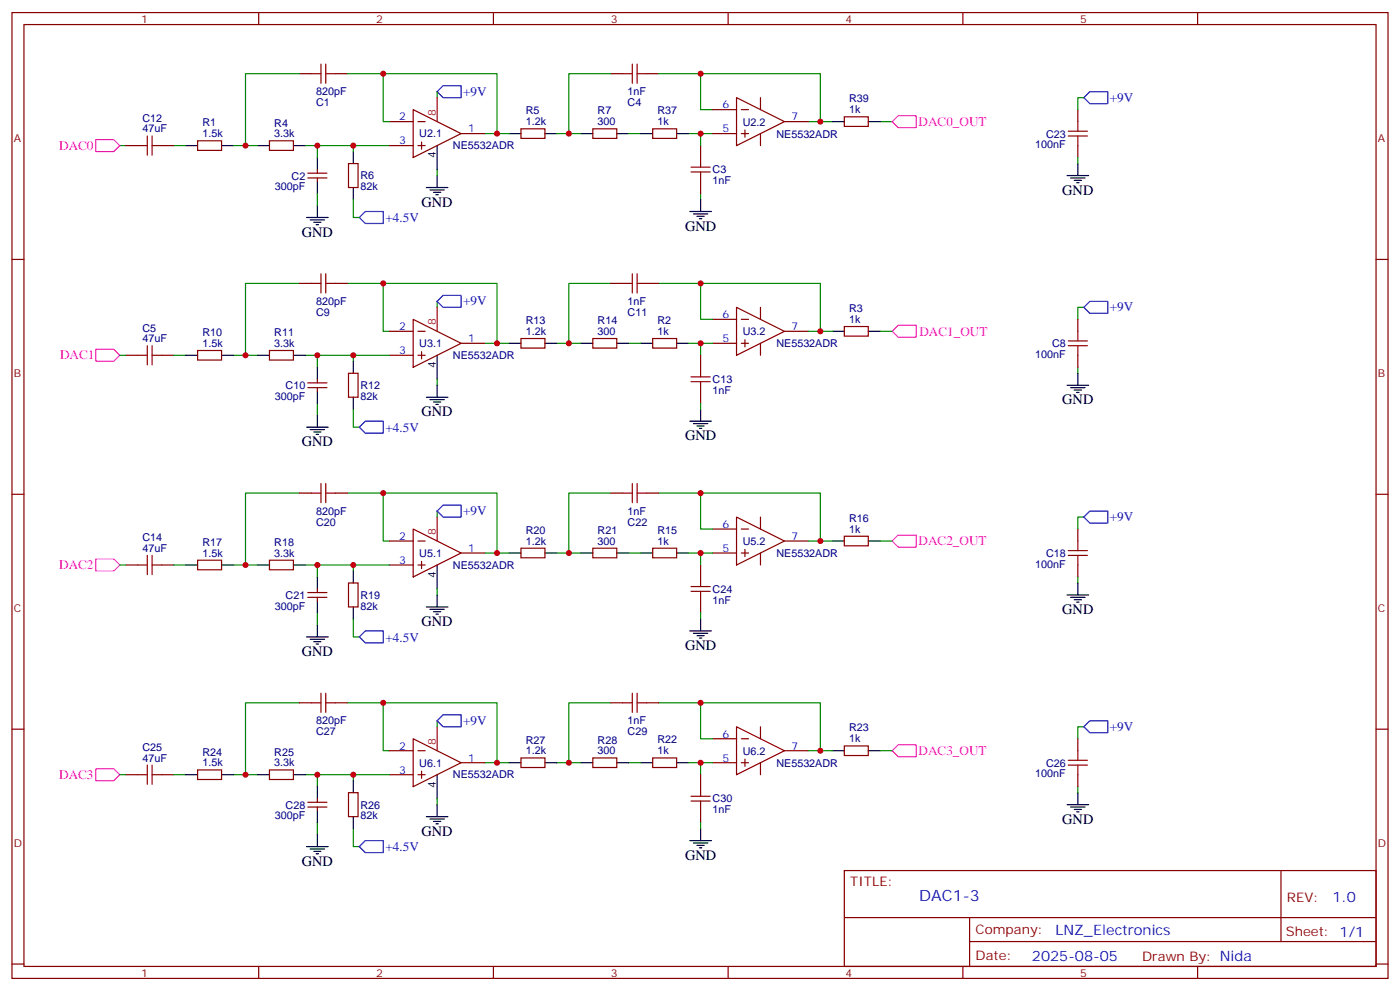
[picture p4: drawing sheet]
<svg xmlns="http://www.w3.org/2000/svg" width="412mm" height="292mm" viewBox="0 0 412 292" stroke-linecap="round" stroke-linejoin="round" font-family="sans-serif">
<g fill="none" stroke="#870000" stroke-width=".35">
<path d="M3.5 3.7h405.4v284.3h-405.4zM7.1 7.2h398.2v277.3h-398.2zM76.2 3.7v3.5M145.3 3.7v3.5M214.5 3.7v3.5M283.6 3.7v3.5M352.8 3.7v3.5M88.2 21.7h3.5M98.8 21.7h3.5M114.7 35.8h7M121.7 32.3l14.1 7-14.1 7.1zM123.1 35.8h2.1"/>
<path d="M135.8 39.3h7.1M153.5 37.9h7v2.8h-7zM174.6 37.9h7.1v2.8h-7.1zM179.9 21.7h3.5M190.5 21.7h3.5M192.3 37.9h7v2.8h-7zM209.9 32.3h7.1M209.9 39.3h7.1M217 28.8l14.1 7-14.1 7.1zM218.4 32.3h2.1M218.4 39.3h2.1M219.4 38.3v2.1"/>
<path d="M224 28.8v3.5M224 39.3v3.6M231.1 35.8h7M248.7 34.4h7.1v2.8h-7.1zM317.5 32.3v3.5M37 42.9h3.6M47.6 42.9h3.6M58.2 41.5h7.1v2.8h-7.1zM79.4 41.5h7v2.8h-7zM90.7 52.4h5.6M90.7 51h5.6M93.5 49.9v1.1"/>
<path d="M93.5 52.4v1M102.7 48.2h2.8v7h-2.8zM114.7 42.9h7M123.1 42.9h2.1M124.2 41.8v2.1M206.4 42.9v3.5M206.4 53.4v3.6M317.5 42.9v3.5M3.5 76.4h3.6M405.3 76.4h3.6M88.2 83.4h3.5M98.8 83.4h3.5"/>
<path d="M114.7 97.5h7M121.7 94l14.1 7.1-14.1 7zM123.1 97.5h2.1M153.5 99.7h7v2.8h-7zM174.6 99.7h7.1v2.8h-7.1zM179.9 83.4h3.5M190.5 83.4h3.5M192.3 99.7h7v2.8h-7zM209.9 94h7.1M217 90.5l14.1 7-14.1 7.1zM218.4 94h2.1M224 90.5v3.5"/>
<path d="M231.1 97.5h7M248.7 96.1h7.1v2.9h-7.1zM317.5 94v3.5M37 104.6h3.6M47.6 104.6h3.6M58.2 103.2h7.1v2.8h-7.1zM79.4 103.2h7v2.8h-7zM90.7 114.1h5.6M90.7 112.7h5.6M93.5 111.7v1M93.5 114.1v1.1M102.7 109.9h2.8v7h-2.8z"/>
<path d="M114.7 104.6h7M123.1 104.6h2.1M124.2 103.5v2.2M135.8 101.1h7.1M206.4 104.6v3.5M206.4 115.2v3.5M209.9 101.1h7.1M218.4 101.1h2.1M219.4 100v2.1M224 101.1v3.5M317.5 104.6v3.5M3.5 145.5h3.6"/>
<path d="M88.2 145.2h3.5M98.8 145.2h3.5M114.7 159.3h7M121.7 155.8l14.1 7-14.1 7.1zM123.1 159.3h2.1M179.9 145.2h3.5M190.5 145.2h3.5M209.9 155.8h7.1M217 152.2l14.1 7.1-14.1 7zM218.4 155.8h2.1M224 152.2v3.6M231.1 159.3h7"/>
<path d="M248.7 157.9h7.1v2.8h-7.1zM317.5 155.8v3.5M405.3 145.5h3.6M37 166.3h3.6M47.6 166.3h3.6M58.2 164.9h7.1v2.8h-7.1zM79.4 164.9h7v2.8h-7zM90.7 175.9h5.6M90.7 174.4h5.6M93.5 173.4v1M93.5 175.9v1M102.7 171.6h2.8v7.1h-2.8z"/>
<path d="M114.7 166.3h7M123.1 166.3h2.1M124.2 165.3v2.1M135.8 162.8h7.1M153.5 161.4h7v2.8h-7zM174.6 161.4h7.1v2.8h-7.1zM192.3 161.4h7v2.8h-7zM206.4 166.3v3.6M206.4 176.9v3.5M209.9 162.8h7.1M218.4 162.8h2.1M219.4 161.7v2.2"/>
<path d="M224 162.8v3.5M317.5 166.3v3.6M3.5 214.7h3.6M88.2 206.9h3.5M98.8 206.9h3.5M121.7 217.5l14.1 7-14.1 7.1zM179.9 206.9h3.5M190.5 206.9h3.5M209.9 217.5h7.1M217 214l14.1 7-14.1 7.1zM218.4 217.5h2.1M224 214v3.5"/>
<path d="M248.7 219.6h7.1v2.8h-7.1zM317.5 217.5v3.5M405.3 214.7h3.6M37 228.1h3.6M47.6 228.1h3.6M58.2 226.7h7.1v2.8h-7.1zM79.4 226.7h7v2.8h-7zM90.7 237.6h5.6M90.7 236.2h5.6M93.5 235.1v1.1M93.5 237.6v1.1M102.7 233.4h2.8v7h-2.8z"/>
<path d="M114.7 228.1h7M114.7 221h7M123.1 228.1h2.1M123.1 221h2.1M124.2 227v2.1M135.8 224.5h7.1M153.5 223.1h7v2.9h-7zM174.6 223.1h7.1v2.9h-7.1zM192.3 223.1h7v2.9h-7zM206.4 228.1v3.5M206.4 238.7v3.5M209.9 224.5h7.1"/>
<path d="M218.4 224.5h2.1M219.4 223.5v2.1M224 224.5v3.6M231.1 221h7M317.5 228.1v3.5M248.7 256.3h156.6v28.2h-156.6zM377.3 256.3v20.9M248.7 270.1h156.5M285.6 277.2h119.6M285.6 270.1v14.2M3.5 283.8h3.6M76.2 284.5v3.5"/>
<path d="M145.3 284.5v3.5M214.5 284.5v3.5M283.6 284.5v3.5M352.8 284.5v3.5M405.3 283.8h3.6"/>
</g>
<path d="M262.8 35.8l1.8-1.8h5.3v3.6h-5.3zM28.2 41.1h5.3l1.8 1.8-1.8 1.7h-5.3zM264.6 95.8h5.3v3.5h-5.3l-1.8-1.8zM28.2 102.8h5.3l1.8 1.8-1.8 1.8h-5.3zM262.8 159.3l1.8-1.8h5.3v3.5h-5.3zM28.2 164.6h5.3l1.8 1.7-1.8 1.8h-5.3zM28.2 226.3h5.3l1.8 1.8-1.8 1.7h-5.3zM262.8 221l1.8-1.7h5.3v3.5h-5.3z" fill="none" stroke="#f0f" stroke-width=".35"/>
<path d="M130.5 25.2h5.3v3.6h-5.3l-1.7-1.8zM319.3 28.8l1.7-1.8h5.3v3.5h-5.3zM105.8 64l1.8-1.7h5.3v3.5h-5.3zM130.5 87h5.3v3.5h-5.3l-1.7-1.8zM319.3 90.5l1.7-1.8h5.3v3.6h-5.3zM105.8 125.8l1.8-1.8h5.3v3.5h-5.3zM128.8 150.5l1.7-1.8h5.3v3.5h-5.3zM319.3 152.2l1.7-1.7h5.3v3.5h-5.3zM105.8 187.5l1.8-1.8h5.3v3.6h-5.3zM128.8 212.2l1.7-1.8h5.3v3.6h-5.3zM319.3 214l1.7-1.8h5.3v3.5h-5.3zM105.8 249.2l1.8-1.7h5.3v3.5h-5.3z" fill="none" stroke="#00f" stroke-width=".35"/>
<g fill="none" stroke="#000" stroke-width=".35">
<path d="M149.9 39.3h3.6M160.5 39.3h3.5M171.1 39.3h3.5M181.7 39.3h3.5M188.7 39.3h3.6M199.3 39.3h3.5M245.2 35.8h3.5M255.8 35.8h3.5M54.7 42.9h3.5M65.3 42.9h3.5M75.8 42.9h3.6M86.4 42.9h3.6"/>
<path d="M93.5 46.4v3.5M93.5 53.4v3.6M104.1 44.6v3.6M104.1 55.2v3.5M125.6 55.2h6.3M126.6 55.9h4.3M127.7 56.6h2.1M128.4 57.3h.7M128.8 42.9v7M128.8 51.7v3.5M206.4 58.7v3.6M314.3 51.7h6.4"/>
<path d="M315.4 52.4h4.2M316.4 53.1h2.2M317.1 53.8h.8M317.5 48.2v3.5M90.3 64h6.4M91.4 64.7h4.2M92.4 65.4h2.1M93.1 66.1h.7M93.5 60.5v3.5M203.2 62.3h6.3M204.3 63h4.2M205.3 63.7h2.1"/>
<path d="M206 64.4h.7M245.2 97.5h3.5M255.8 97.5h3.5M54.7 104.6h3.5M65.3 104.6h3.5M75.8 104.6h3.6M86.4 104.6h3.6M93.5 108.1v3.6M93.5 115.2v3.5M104.1 106.4v3.5M104.1 116.9v3.6M125.6 116.9h6.3"/>
<path d="M126.6 117.7h4.3M127.7 118.4h2.1M128.4 119.1h.7M128.8 104.6v7.1M128.8 113.4v3.5M149.9 101.1h3.6M160.5 101.1h3.5M171.1 101.1h3.5M181.7 101.1h3.5M188.7 101.1h3.6M199.3 101.1h3.5M314.3 113.4h6.4"/>
<path d="M315.4 114.1h4.2M316.4 114.8h2.2M317.1 115.5h.8M317.5 109.9v3.5M90.3 125.8h6.4M91.4 126.5h4.2M92.4 127.2h2.1M93.1 127.9h.7M93.5 122.2v3.6M203.2 124h6.3M204.3 124.7h4.2M205.3 125.4h2.1"/>
<path d="M206 126.1h.7M206.4 120.5v3.5M245.2 159.3h3.5M255.8 159.3h3.5M54.7 166.3h3.5M65.3 166.3h3.5M75.8 166.3h3.6M86.4 166.3h3.6M93.5 169.9v3.5M93.5 176.9v3.5M104.1 168.1v3.5M104.1 178.7v3.5"/>
<path d="M125.6 178.7h6.3M126.6 179.4h4.3M128.8 166.3v7.1M128.8 175.2v3.5M149.9 162.8h3.6M160.5 162.8h3.5M171.1 162.8h3.5M181.7 162.8h3.5M188.7 162.8h3.6M199.3 162.8h3.5M314.3 175.2h6.4M315.4 175.9h4.2"/>
<path d="M316.4 176.6h2.2M317.1 177.3h.8M317.5 171.6v3.6M90.3 187.5h6.4M91.4 188.2h4.2M92.4 188.9h2.1M93.1 189.6h.7M93.5 184v3.5M127.7 180.1h2.1M128.4 180.8h.7M203.2 185.7h6.3M204.3 186.4h4.2"/>
<path d="M205.3 187.1h2.1M206 187.9h.7M206.4 182.2v3.5M54.7 228.1h3.5M65.3 228.1h3.5M75.8 228.1h3.6M86.4 228.1h3.6M93.5 231.6v3.5M93.5 238.7v3.5M104.1 229.8v3.6M128.8 228.1v7M128.8 236.9v3.5"/>
<path d="M149.9 224.5h3.6M160.5 224.5h3.5M171.1 224.5h3.5M181.7 224.5h3.5M188.7 224.5h3.6M199.3 224.5h3.5M245.2 221h3.5M255.8 221h3.5M314.3 236.9h6.4M315.4 237.6h4.2M316.4 238.3h2.2M317.1 239h.8"/>
<path d="M317.5 233.4v3.5M90.3 249.2h6.4M91.4 249.9h4.2M92.4 250.6h2.1M93.1 251.4h.7M93.5 245.7v3.5M104.1 240.4v3.5M125.6 240.4h6.3M126.6 241.1h4.3M127.7 241.8h2.1M128.4 242.5h.7M203.2 247.5h6.3"/>
<path d="M204.3 248.2h4.2M205.3 248.9h2.1M206 249.6h.7M206.4 243.9v3.6"/>
</g>
<g fill="none" stroke="#008700" stroke-width=".35">
<path d="M88.2 21.7h-15.9v21.2M102.3 21.7h10.6M114.7 35.8h-1.8v-14.1h33.5v17.6M128.8 27v1.8M142.9 39.3h7M164 39.3h7.1M179.9 21.7h-12.3v17.6M185.2 39.3h3.5M194 21.7h12.4M202.8 39.3h7.1M206.4 39.3v3.6M209.9 32.3h-3.5v-10.6h35.3v14.1h3.5"/>
<path d="M238.1 35.8h3.6M259.3 35.8h3.5M319.3 28.8h-1.8v3.5M35.3 42.9h1.7M51.2 42.9h3.5M68.8 42.9h7M90 42.9h24.7M93.5 42.9v3.5M93.5 57v3.5M104.1 58.7v5.3h1.7M104.1 42.9v1.7M128.8 49.9v1.8"/>
<path d="M206.4 57v1.7M317.5 46.4v1.8M88.2 83.4h-15.9v21.2M102.3 83.4h10.6M114.7 97.5h-1.8v-14.1h33.5v17.7M128.8 88.7v1.8M179.9 83.4h-12.3v17.7M194 83.4h12.4M209.9 94h-3.5v-10.6h35.3v14.1h3.5M238.1 97.5h3.6M259.3 97.5h3.5M319.3 90.5h-1.8v3.5"/>
<path d="M35.3 104.6h1.7M51.2 104.6h3.5M68.8 104.6h7M90 104.6h24.7M93.5 104.6v3.5M93.5 118.7v3.5M104.1 104.6v1.8M128.8 111.7v1.7M142.9 101.1h7M164 101.1h7.1M185.2 101.1h3.5M202.8 101.1h7.1"/>
<path d="M206.4 101.1v3.5M206.4 118.7v1.8M317.5 108.1v1.8M104.1 120.5v5.3h1.7M88.2 145.2h-15.9v21.1M102.3 145.2h10.6M114.7 159.3h-1.8v-14.1h33.5v17.6M128.8 150.5v1.7M179.9 145.2h-12.3v17.6M194 145.2h12.4M209.9 155.8h-3.5v-10.6h35.3v14.1h3.5M238.1 159.3h3.6"/>
<path d="M259.3 159.3h3.5M319.3 152.2h-1.8v3.6M35.3 166.3h1.7M51.2 166.3h3.5M68.8 166.3h7M90 166.3h24.7M93.5 166.3v3.6M104.1 166.3v1.8M128.8 173.4v1.8M142.9 162.8h7M164 162.8h7.1M185.2 162.8h3.5"/>
<path d="M202.8 162.8h7.1M206.4 162.8v3.5M317.5 169.9v1.7M93.5 180.4v3.6M104.1 182.2v5.3h1.7M206.4 180.4v1.8M88.2 206.9h-15.9v21.2M102.3 206.9h10.6M128.8 212.2v1.8M179.9 206.9h-12.3v17.6M194 206.9h12.4M209.9 217.5h-3.5v-10.6h35.3v14.1h3.5"/>
<path d="M319.3 214h-1.8v3.5M35.3 228.1h1.7M51.2 228.1h3.5M68.8 228.1h7M90 228.1h24.7M93.5 228.1v3.5M104.1 228.1v1.7M114.7 221h-1.8v-14.1h33.5v17.6M128.8 235.1v1.8M142.9 224.5h7M164 224.5h7.1M185.2 224.5h3.5"/>
<path d="M202.8 224.5h7.1M206.4 224.5v3.6M238.1 221h3.6M259.3 221h3.5M317.5 231.6v1.8M93.5 242.2v3.5M104.1 243.9v5.3h1.7M206.4 242.2v1.7"/>
</g>
<g fill="none" stroke="#a10000" stroke-width=".35">
<path d="M94.5 18.9v5.6M96 18.9v5.6M186.3 18.9v5.6M187.7 18.9v5.6M91.7 21.7h2.8M96 21.7h2.8M183.4 21.7h2.9M187.7 21.7h2.8M314.7 38.6h5.6M317.5 35.8v2.8M40.6 42.9h2.8M43.4 40v5.7"/>
<path d="M44.8 42.9h2.8M44.8 40v5.7M203.6 50.6h5.6M203.6 49.2h5.6M206.4 46.4v2.8M206.4 50.6v2.8M314.7 40h5.6M317.5 40v2.9M91.7 83.4h2.8M94.5 80.6v5.7M96 80.6v5.7M96 83.4h2.8"/>
<path d="M183.4 83.4h2.9M186.3 80.6v5.7M187.7 80.6v5.7M187.7 83.4h2.8M317.5 97.5v2.9M40.6 104.6h2.8M43.4 101.8v5.6M44.8 101.8v5.6M44.8 104.6h2.8M203.6 112.4h5.6M203.6 110.9h5.6M206.4 108.1v2.8"/>
<path d="M206.4 112.4v2.8M314.7 101.8h5.6M314.7 100.4h5.6M317.5 101.8v2.8M91.7 145.2h2.8M94.5 142.3v5.7M96 142.3v5.7M96 145.2h2.8M183.4 145.2h2.9M186.3 142.3v5.7M187.7 142.3v5.7M187.7 145.2h2.8"/>
<path d="M317.5 159.3v2.8M40.6 166.3h2.8M43.4 163.5v5.7M44.8 163.5v5.7M44.8 166.3h2.8M203.6 174.1h5.6M203.6 172.7h5.6M206.4 169.9v2.8M206.4 174.1v2.8M314.7 163.5h5.6M314.7 162.1h5.6M317.5 163.5v2.8"/>
<path d="M91.7 206.9h2.8M94.5 204.1v5.6M96 204.1v5.6M96 206.9h2.8M183.4 206.9h2.9M186.3 204.1v5.6M187.7 204.1v5.6M187.7 206.9h2.8M40.6 228.1h2.8M43.4 225.2v5.7M44.8 225.2v5.7M44.8 228.1h2.8"/>
<path d="M203.6 235.8h5.6M203.6 234.4h5.6M206.4 231.6v2.8M206.4 235.8v2.9M314.7 225.2h5.6M314.7 223.8h5.6M317.5 221v2.8M317.5 225.2v2.9"/>
</g>
<path d="M128.8 28.8v7M128.8 90.5v7M128.8 152.2v7.1M128.8 214v7" fill="none" stroke="#f00" stroke-width=".35"/>
<g fill="#c00">
<circle cx="241.7" cy="35.8" r=".88"/>
<circle cx="167.6" cy="39.3" r=".88"/>
<circle cx="206.4" cy="39.3" r=".88"/>
<circle cx="104.1" cy="42.9" r=".88"/>
<circle cx="93.5" cy="42.9" r=".88"/>
<circle cx="146.4" cy="39.3" r=".88"/>
<circle cx="72.3" cy="42.9" r=".88"/>
<circle cx="206.4" cy="21.7" r=".88"/>
<circle cx="112.9" cy="21.7" r=".88"/>
<circle cx="112.9" cy="83.4" r=".88"/>
<circle cx="206.4" cy="83.4" r=".88"/>
<circle cx="72.3" cy="104.6" r=".88"/>
<circle cx="146.4" cy="101.1" r=".88"/>
<circle cx="93.5" cy="104.6" r=".88"/>
<circle cx="104.1" cy="104.6" r=".88"/>
<circle cx="206.4" cy="101.1" r=".88"/>
<circle cx="167.6" cy="101.1" r=".88"/>
<circle cx="241.7" cy="97.5" r=".88"/>
<circle cx="112.9" cy="145.2" r=".88"/>
<circle cx="206.4" cy="145.2" r=".88"/>
<circle cx="72.3" cy="166.3" r=".88"/>
<circle cx="146.4" cy="162.8" r=".88"/>
<circle cx="93.5" cy="166.3" r=".88"/>
<circle cx="104.1" cy="166.3" r=".88"/>
<circle cx="206.4" cy="162.8" r=".88"/>
<circle cx="167.6" cy="162.8" r=".88"/>
<circle cx="241.7" cy="159.3" r=".88"/>
<circle cx="112.9" cy="206.9" r=".88"/>
<circle cx="206.4" cy="206.9" r=".88"/>
<circle cx="72.3" cy="228.1" r=".88"/>
<circle cx="146.4" cy="224.5" r=".88"/>
<circle cx="93.5" cy="228.1" r=".88"/>
<circle cx="104.1" cy="228.1" r=".88"/>
<circle cx="206.4" cy="224.5" r=".88"/>
<circle cx="167.6" cy="224.5" r=".88"/>
<circle cx="241.7" cy="221" r=".88"/>
</g>
<text font-size="4.6" fill="#00f" x="270.8" y="265.3">DAC1-3</text>
<g font-size="4.2">
<text x="312.9" y="57.3">GND</text>
<text x="124.2" y="60.9">GND</text>
<text x="88.9" y="69.7">GND</text>
<text x="201.8" y="67.9">GND</text>
<text x="312.9" y="119.1">GND</text>
<text x="124.2" y="122.6">GND</text>
<text x="88.9" y="131.4">GND</text>
<text x="201.8" y="129.6">GND</text>
<text x="124.2" y="184.3">GND</text>
<text x="312.9" y="180.8">GND</text>
<text x="201.8" y="191.4">GND</text>
<text x="88.9" y="193.1">GND</text>
<text x="312.9" y="242.5">GND</text>
<text x="124.2" y="246.1">GND</text>
<text x="88.9" y="254.9">GND</text>
<text x="201.8" y="253.1">GND</text>
</g>
<g font-size="4.2" fill="#00f">
<text x="392.5" y="265.6">1.0</text>
<text x="310.9" y="275.1">LNZ_Electronics</text>
<text x="304" y="282.9">2025-08-05</text>
</g>
<g font-size="3.9" fill="#00f">
<text x="136.4" y="28.2">+9V</text>
<text x="326.9" y="30">+9V</text>
<text x="113.5" y="65.4">+4.5V</text>
<text x="136.4" y="89.9">+9V</text>
<text x="326.9" y="91.7">+9V</text>
<text x="113.5" y="127.1">+4.5V</text>
<text x="136.4" y="151.7">+9V</text>
<text x="326.9" y="153.4">+9V</text>
<text x="113.5" y="188.9">+4.5V</text>
<text x="136.4" y="213.4">+9V</text>
<text x="326.9" y="215.2">+9V</text>
<text x="113.5" y="250.6">+4.5V</text>
</g>
<g font-size="3.9" fill="#f0f">
<text x="270.6" y="37">DAC0_OUT</text>
<text x="17.4" y="44.1">DAC0</text>
<text x="270.8" y="98.8">DAC1_OUT</text>
<text x="17.7" y="105.7">DAC1</text>
<text x="270.6" y="160.5">DAC2_OUT</text>
<text x="17.4" y="167.6">DAC2</text>
<text x="270.6" y="222.2">DAC3_OUT</text>
<text x="17.4" y="229.3">DAC3</text>
</g>
<g font-size="3.9" fill="#800">
<text x="250.5" y="260.9">TITLE:</text>
<text x="379.1" y="265.6">REV:</text>
<text x="287.4" y="275.1">Company:</text>
<text x="378.7" y="275.7">Sheet: 1/1</text>
<text x="287.4" y="282.8">Date:</text>
<text x="336.4" y="282.8">Drawn By: Nida</text>
</g>
<g font-size="3.2" fill="#800">
<text x="41.6" y="6.7">1</text>
<text x="110.8" y="6.7">2</text>
<text x="179.9" y="6.7">3</text>
<text x="249.1" y="6.7">4</text>
<text x="318.2" y="6.7">5</text>
<text x="4.1" y="41.8">A</text>
<text x="405.9" y="41.8">A</text>
<text x="4.1" y="110.9">B</text>
<text x="405.9" y="110.9">B</text>
<text x="4.1" y="180.1">C</text>
<text x="405.9" y="180.1">C</text>
<text x="4.1" y="249.2">D</text>
<text x="405.9" y="249.2">D</text>
<text x="41.6" y="287.5">1</text>
<text x="110.8" y="287.5">2</text>
<text x="179.9" y="287.5">3</text>
<text x="249.1" y="287.5">4</text>
<text x="318.2" y="287.5">5</text>
</g>
<g font-size="3.2" fill="#000080">
<text x="93.1" y="28">820pF</text>
<text x="184.9" y="28">1nF</text>
<text x="42" y="35.9">C12</text>
<text x="93.1" y="31.3">C1</text>
<text x="154.9" y="33.7">R5</text>
<text x="176" y="33.7">R7</text>
<text x="184.9" y="31.3">C4</text>
<text x="193.7" y="33.6">R37</text>
<text x="250.1" y="33.3">1k</text>
<text x="250.1" y="30.1">R39</text>
<text x="42" y="39">47uF</text>
<text x="59.6" y="40.4">1.5k</text>
<text x="59.6" y="37.2">R1</text>
<text x="80.8" y="40.4">3.3k</text>
<text x="80.8" y="37.3">R4</text>
<text x="123.5" y="40.4">U2.1</text>
<text x="154.9" y="36.9">1.2k</text>
<text x="176" y="36.9">300</text>
<text x="193.7" y="36.9">1k</text>
<text x="218.8" y="37">U2.2</text>
<text x="228.7" y="40.5">NE5532ADR</text>
<text x="308.1" y="40.5">C23</text>
<text x="133.4" y="44">NE5532ADR</text>
<text x="305" y="43.7">100nF</text>
<text x="85.9" y="52.9">C2</text>
<text x="106.2" y="52.8">R6</text>
<text x="209.9" y="51">C3</text>
<text x="81" y="56">300pF</text>
<text x="106.2" y="56">82k</text>
<text x="209.9" y="54.2">1nF</text>
<text x="93.1" y="89.8">820pF</text>
<text x="184.9" y="89.8">1nF</text>
<text x="93.1" y="93">C9</text>
<text x="154.9" y="95.4">R13</text>
<text x="176" y="95.4">R14</text>
<text x="184.9" y="93">C11</text>
<text x="193.7" y="95.4">R2</text>
<text x="250.1" y="95.1">1k</text>
<text x="250.1" y="91.8">R3</text>
<text x="42" y="100.7">47uF</text>
<text x="42" y="97.6">C5</text>
<text x="59.6" y="99">R10</text>
<text x="80.8" y="99">R11</text>
<text x="154.9" y="98.6">1.2k</text>
<text x="176" y="98.6">300</text>
<text x="193.7" y="98.6">1k</text>
<text x="218.8" y="98.7">U3.2</text>
<text x="59.6" y="102.1">1.5k</text>
<text x="80.8" y="102.1">3.3k</text>
<text x="123.5" y="102.2">U3.1</text>
<text x="133.4" y="105.7">NE5532ADR</text>
<text x="228.7" y="102.2">NE5532ADR</text>
<text x="305" y="105.4">100nF</text>
<text x="309.9" y="102.2">C8</text>
<text x="209.9" y="112.8">C13</text>
<text x="81" y="117.7">300pF</text>
<text x="84.1" y="114.6">C10</text>
<text x="106.2" y="117.8">82k</text>
<text x="106.2" y="114.6">R12</text>
<text x="209.9" y="116">1nF</text>
<text x="93.1" y="151.5">820pF</text>
<text x="93.1" y="154.7">C20</text>
<text x="184.9" y="151.5">1nF</text>
<text x="184.9" y="154.7">C22</text>
<text x="250.1" y="153.6">R16</text>
<text x="42" y="159.3">C14</text>
<text x="59.6" y="160.7">R17</text>
<text x="80.8" y="160.7">R18</text>
<text x="154.9" y="160.3">1.2k</text>
<text x="154.9" y="157.2">R20</text>
<text x="176" y="160.3">300</text>
<text x="176" y="157.2">R21</text>
<text x="193.7" y="160.3">1k</text>
<text x="193.7" y="157.1">R15</text>
<text x="218.8" y="160.5">U5.2</text>
<text x="250.1" y="156.8">1k</text>
<text x="42" y="162.5">47uF</text>
<text x="59.6" y="163.9">1.5k</text>
<text x="80.8" y="163.9">3.3k</text>
<text x="123.5" y="163.9">U5.1</text>
<text x="133.4" y="167.4">NE5532ADR</text>
<text x="228.7" y="164">NE5532ADR</text>
<text x="305" y="167.1">100nF</text>
<text x="308.1" y="164">C18</text>
<text x="81" y="179.5">300pF</text>
<text x="84.1" y="176.3">C21</text>
<text x="106.2" y="179.5">82k</text>
<text x="106.2" y="176.3">R19</text>
<text x="209.9" y="177.7">1nF</text>
<text x="209.9" y="174.5">C24</text>
<text x="93.1" y="213.3">820pF</text>
<text x="184.9" y="213.3">1nF</text>
<text x="250.1" y="215.3">R23</text>
<text x="42" y="221.1">C25</text>
<text x="93.1" y="216.5">C27</text>
<text x="154.9" y="218.9">R27</text>
<text x="176" y="218.9">R28</text>
<text x="184.9" y="216.5">C29</text>
<text x="193.7" y="218.8">R22</text>
<text x="250.1" y="218.5">1k</text>
<text x="42" y="224.2">47uF</text>
<text x="59.6" y="225.6">1.5k</text>
<text x="59.6" y="222.4">R24</text>
<text x="80.8" y="225.6">3.3k</text>
<text x="80.8" y="222.5">R25</text>
<text x="123.5" y="225.7">U6.1</text>
<text x="154.9" y="222.1">1.2k</text>
<text x="176" y="222.1">300</text>
<text x="193.7" y="222.1">1k</text>
<text x="218.8" y="222.2">U6.2</text>
<text x="228.7" y="225.7">NE5532ADR</text>
<text x="308.1" y="225.7">C26</text>
<text x="133.4" y="229.2">NE5532ADR</text>
<text x="305" y="228.9">100nF</text>
<text x="84.1" y="238.1">C28</text>
<text x="106.2" y="238">R26</text>
<text x="209.9" y="239.5">1nF</text>
<text x="209.9" y="236.2">C30</text>
<text x="81" y="241.2">300pF</text>
<text x="106.2" y="241.2">82k</text>
</g>
<g font-size="3.2" fill="#00f">
<text x="117.6" y="35.5">2</text>
<text x="212.8" y="31.9">6</text>
<text x="233.2" y="35.5">7</text>
<text x="137.9" y="39">1</text>
<text x="212.8" y="39">5</text>
<text x="117.6" y="42.5">3</text>
<text x="212.8" y="93.7">6</text>
<text x="117.6" y="97.2">2</text>
<text x="137.9" y="100.7">1</text>
<text x="212.8" y="100.7">5</text>
<text x="233.2" y="97.2">7</text>
<text x="117.6" y="104.2">3</text>
<text x="212.8" y="155.4">6</text>
<text x="117.6" y="158.9">2</text>
<text x="233.2" y="158.9">7</text>
<text x="117.6" y="166">3</text>
<text x="137.9" y="162.5">1</text>
<text x="212.8" y="162.5">5</text>
<text x="117.6" y="220.7">2</text>
<text x="212.8" y="217.1">6</text>
<text x="233.2" y="220.7">7</text>
<text x="117.6" y="227.7">3</text>
<text x="137.9" y="224.2">1</text>
<text x="212.8" y="224.2">5</text>
</g>
<g font-size="3.2" fill="#f00">
<text x="128.4" y="34" transform="rotate(-90 128.4 34)">8</text>
<text x="128.4" y="95.8" transform="rotate(-90 128.4 95.8)">8</text>
<text x="128.4" y="157.5" transform="rotate(-90 128.4 157.5)">8</text>
<text x="128.4" y="219.3" transform="rotate(-90 128.4 219.3)">8</text>
</g>
<g font-size="3.2">
<text x="128.4" y="46.6" transform="rotate(-90 128.4 46.6)">4</text>
<text x="128.4" y="108.4" transform="rotate(-90 128.4 108.4)">4</text>
<text x="128.4" y="170.1" transform="rotate(-90 128.4 170.1)">4</text>
<text x="128.4" y="231.9" transform="rotate(-90 128.4 231.9)">4</text>
</g>
</svg>
